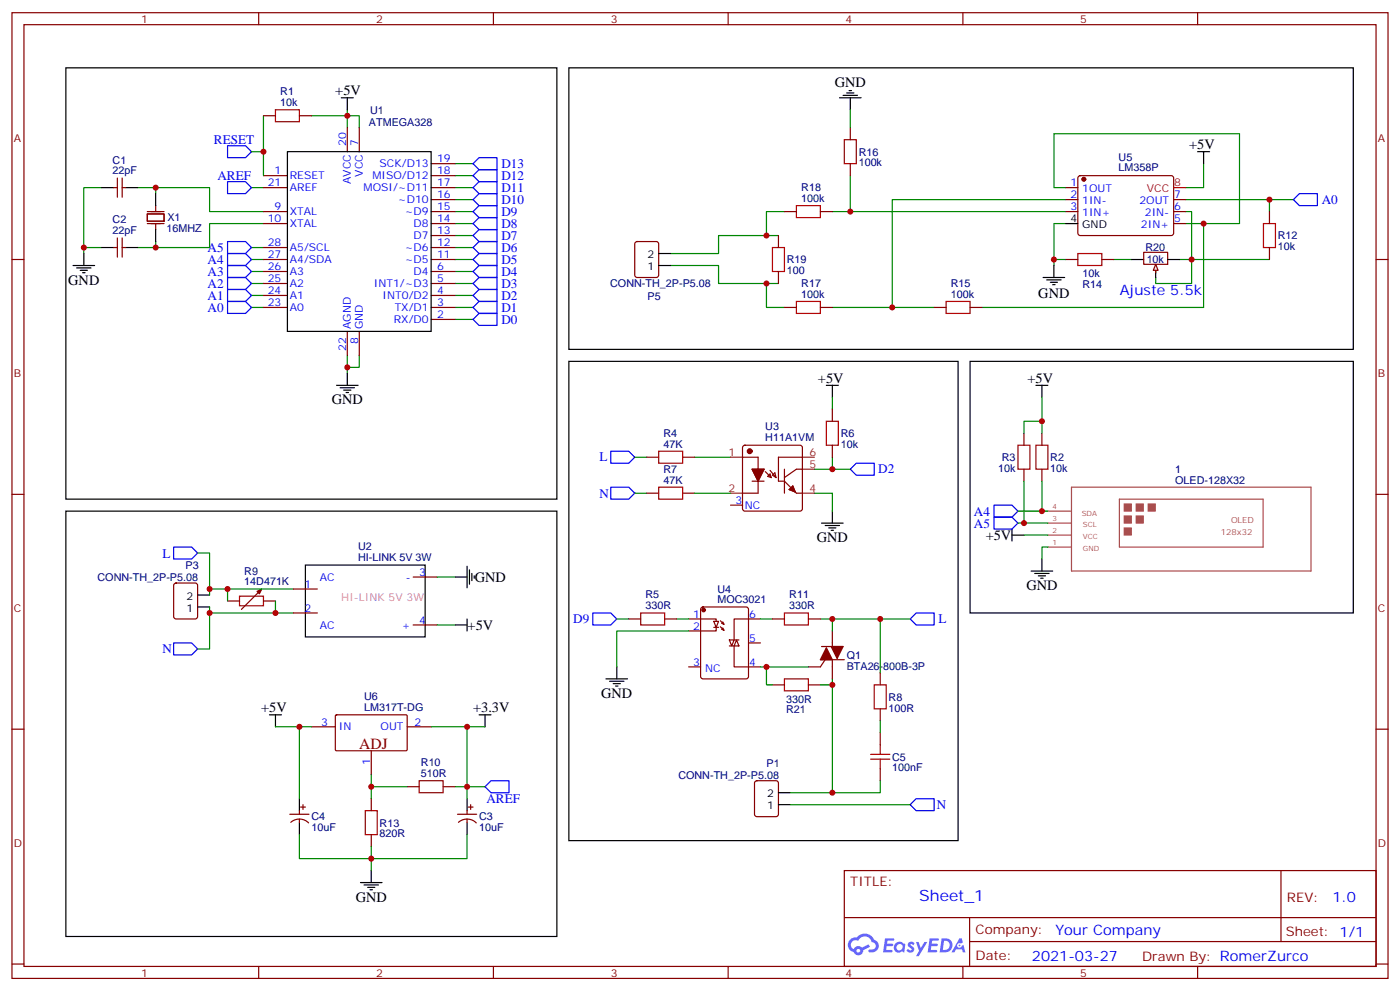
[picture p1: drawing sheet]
<svg xmlns="http://www.w3.org/2000/svg" width="412mm" height="292mm" viewBox="0 0 412 292" stroke-linecap="round" stroke-linejoin="round" font-family="sans-serif">
<g fill="none" stroke="#870000" stroke-width=".35">
<path d="M3.5 3.7h405.4v284.4h-405.4zM7.1 7.3h398.2v277.3h-398.2zM76.2 3.7v3.6M145.3 3.7v3.6M214.5 3.7v3.6M283.6 3.7v3.6M352.8 3.7v3.6M3.5 76.4h3.6M405.3 76.4h3.6M3.5 145.6h3.6M405.3 145.6h3.6M3.5 214.7h3.6"/>
<path d="M405.3 214.7h3.6M248.7 256.3h156.6v28.3h-156.6zM377.3 256.4v20.8M248.7 270.2h156.5M285.6 277.2h119.6M285.6 270.2v14.1M3.5 283.8h3.6M76.2 284.6v3.5M145.3 284.6v3.5M214.5 284.6v3.5M283.6 284.6v3.5M352.8 284.6v3.5"/>
<path d="M405.3 283.8h3.6"/>
</g>
<g fill="#5487ff">
<path d="M267.7 277.5a1.22 1.22 0 0 1 1.7 .3l-.4 .5a.47 .47 0 0 0-.3-.4 .47 .47 0 0 0-.5 .2l.1 .3a1.14 1.14 0 0 1 .8 1.7 1.14 1.14 0 0 1-1.9 0l-.2-.2 .5-.5 .7 .4a.29 .29 0 0 0 .3-.3 .29 .29 0 0 0-.2-.3 1.04 1.04 0 0 1-.6-1.7z"/>
<path d="M260.7 276.3h2.4l.3 .1-.2 .5-1.8 .1-.1 .9h1.5l.3 .3-.3 .4h-1.6l-.2 1.1h1.7l.2 .3-.2 .4h-2.6z"/>
<path d="M273.8 276.3h2.4l.3 .1-.1 .5-1.8 .1-.2 .9h1.6l.3 .3-.4 .4h-1.6l-.1 1.1h1.7l.2 .3-.2 .4h-2.6z"/>
<path d="M282.6 276.3h.7l.3 1.2-.6 .3a.69 .69 0 0 0-1 .3 .69 .69 0 0 0 .4 1 .69 .69 0 0 0 .9-.6l.5-.3 .6 2.2h-.8l-.2-.9h-1.8l-.5 .9h-.8z"/>
<path d="M269.8 277.3h.8l.6 1.9 1.1-1.9h.9l-2.6 4.2h-.8l.9-1.5z"/>
<path d="M277.4 276.3l-.6 4.1h1.3a2.11 2.11 0 0 0 2.5-2.1 2.11 2.11 0 0 0-2.5-2zM278.1 277a1.39 1.39 0 0 1 1.7 1.4 1.39 1.39 0 0 1-1.8 1.3h-.3z"/>
<path d="M263.7 277.9a1.54 1.54 0 0 0-.1 2.1 1.54 1.54 0 0 0 2.2 .2l.6 .2 .3-2.3-.2-.2-.4-.1a1.49 1.49 0 0 0-2.4 .1zM264 278.9a.94 .94 0 0 1 1.8 0 .94 .94 0 0 1-1.8 0z"/>
<path d="M250.4 276.6a2.18 2.18 0 0 0 1.1 3.8 1.44 1.44 0 0 0 1.6 .9 1.44 1.44 0 0 0 1.2-1.5l2-1-.5-.7-1.9 .9a1.47 1.47 0 0 0-2.4 .5 1.39 1.39 0 0 1-.7-2 1.39 1.39 0 0 1 2-.5 2.12 2.12 0 0 1 2.2-1.3 2.12 2.12 0 0 1 1.9 1.7 1.14 1.14 0 0 1 1.1 1.4 1.14 1.14 0 0 1-1.7 .8 .43 .43 0 0 0-.5 .3 .43 .43 0 0 0 .4 .5 1.98 1.98 0 0 0 2.5-1.2 1.98 1.98 0 0 0-1.2-2.5 3.1 3.1 0 0 0-5.3-.7l-.9 .1zM252.3 279.9a.55 .55 0 0 1 1.1 0 .55 .55 0 0 1-1.1 0z"/>
<circle cx="282.6" cy="278.4" r=".26"/>
</g>
<g fill="none" stroke="#00f" stroke-width=".35">
<path d="M67 42.9h5.3l1.8 1.8-1.8 1.7h-5.3zM67 53.5h5.3l1.8 1.7-1.8 1.8h-5.3zM139.3 48.2l1.8-1.8h5.3v3.6h-5.3zM139.3 51.7l1.8-1.7h5.3v3.5h-5.3zM139.3 58.8l1.8-1.8h5.3v3.5h-5.3zM141.1 53.5h5.3v3.5h-5.3l-1.8-1.8zM67 78.2h5.3l1.8 1.7-1.8 1.8h-5.3zM67 74.6h5.3l1.8 1.8-1.8 1.8h-5.3zM67 71.1h5.3l1.8 1.8-1.8 1.7h-5.3zM139.3 62.3l1.8-1.8h5.3v3.6h-5.3zM139.3 65.8l1.8-1.7h5.3v3.5h-5.3zM139.3 69.4l1.8-1.8h5.3v3.5h-5.3z"/>
<path d="M139.3 72.9l1.8-1.8h5.3v3.5h-5.3zM139.3 76.4l1.8-1.8h5.3v3.6h-5.3zM139.3 79.9l1.8-1.7h5.3v3.5h-5.3zM67 88.8h5.3l1.8 1.7-1.8 1.8h-5.3zM67 85.2h5.3l1.8 1.8-1.8 1.8h-5.3zM67 81.7h5.3l1.8 1.8-1.8 1.7h-5.3zM139.3 94.1l1.8-1.8h5.3v3.5h-5.3zM139.3 83.5l1.8-1.8h5.3v3.5h-5.3zM139.3 87l1.8-1.8h5.3v3.6h-5.3zM139.3 90.5l1.8-1.7h5.3v3.5h-5.3zM179.9 132.9h5.3l1.8 1.7-1.8 1.8h-5.3zM252.2 136.4h5.3v3.5h-5.3l-1.7-1.8z"/>
<path d="M179.9 143.4h5.3l1.8 1.8-1.8 1.8h-5.3zM51.2 161.1h5.2l1.8 1.7-1.8 1.8h-5.2zM51.2 189.3h5.2l1.8 1.8-1.8 1.7h-5.2zM174.6 180.5h5.3l1.8 1.7-1.8 1.8h-5.3zM268.1 182.2l1.8-1.7h5.3v3.5h-5.3zM268.1 236.9l1.8-1.7h5.3v3.5h-5.3z"/>
</g>
<g fill="none" stroke="#008700" stroke-width=".35">
<path d="M77.6 34.1v17.6M91.7 34.1h14.1v3.5M102.3 32.3v5.3M30 55.2h-5.3v17.7M40.6 55.2h5.3M45.9 57v-1.8h15.8v7.1h15.9M74.1 55.2h3.5M74.1 44.7h3.5M134.1 55.2h5.2M134.1 58.8h5.2M134.1 51.7h5.2M134.1 48.2h5.2"/>
<path d="M250.5 51.7v10.6h-5.3M314 55.2h-3.6v-15.8h54.7v26.4h-10.6M314 58.8h-51.2v31.7h-17.6M349.2 58.8h31.8M354.5 48.2v7h-5.3M373.9 58.8v3.5M30 72.9h-5.3v1.7M40.6 72.9h5.3M74.1 79.9h3.5M74.1 76.4h3.5M74.1 72.9h3.5M77.6 65.8h-15.9v7.1h-15.8v-1.8"/>
<path d="M134.1 79.9h5.2M134.1 76.4h5.2M134.1 72.9h5.2M134.1 69.4h5.2M134.1 65.8h5.2M134.1 62.3h5.2M197.6 78.2h14.1v5.3h17.6M229.3 69.4h-17.6v5.2h-14.1M231.1 62.3h-5.3v7.1M250.5 62.3h63.5M310.4 76.4h3.6M314 65.8h-3.6v12.4"/>
<path d="M328.1 76.4h5.3M347.5 76.4h3.5v7.1h-10.6v-1.8M349.2 62.3h1.8v14.1h22.9M349.2 65.8h5.3v24.7h-65.2M74.1 90.5h3.5M74.1 87h3.5M74.1 83.5h3.5M134.1 94.1h5.2M134.1 90.5h5.2M134.1 87h5.2M134.1 83.5h5.2M225.8 83.5v7h5.3"/>
<path d="M262.8 90.5h12.4M102.3 104.6v5.3M105.8 104.6v3.6h-3.5M245.2 117v3.5M187 134.6h3.5M204.6 134.6h10.6M245.2 134.6v3.5h-5.3M245.2 138.1h5.3M187 145.2h3.5M239.9 145.2h5.3v5.3M58.2 162.8h3.5v12.4M61.7 178.7v12.4h-3.5"/>
<path d="M61.7 173.4h24.7M67 173.4v3.6M81.1 177v3.5M128.8 169.9h5.3M61.7 180.5h24.7M128.8 184h5.3M181.7 182.2h3.5M199.3 182.2h3.5M202.8 185.8h-21.1v10.6M224 182.2h3.5M224 196.4h14.1M241.7 182.2h26.4"/>
<path d="M245.2 199.9v33.5h-12.4M245.2 182.2v3.6M232.8 236.9h35.3"/>
</g>
<g fill="none" stroke="#000" stroke-width=".35">
<path d="M100.5 28.8h3.6M102.3 28.8v3.5M247.3 28.8h6.3M248.4 28.1h4.2M249.4 27.4h2.1M250.1 26.7h.7M250.5 28.8v3.5M30 55.2h3.5M37 55.2h3.6M45.9 57v3.5M84.7 44.7h42.3v52.9h-42.3zM352.8 44.7h3.5"/>
<path d="M354.5 44.7v3.5M21.5 78.2h6.4M22.6 78.9h4.2M23.6 79.6h2.2M24.7 74.6v3.6M30 72.9h3.5M37 72.9h3.6M45.9 67.6v3.5M194 78.2h3.6M194 74.6h3.6M310.4 78.2v3.5M314 65.8h3.5"/>
<path d="M333.4 76.4h3.5M340.4 78.2v3.5M344 76.4h3.5M24.3 80.3h.7M307.3 81.7h6.3M308.3 82.4h4.3M309.4 83.1h2.1M310.1 83.8h.7M99.1 113.5h6.4M100.2 114.2h4.2M101.2 114.9h2.2M102 115.6h.7"/>
<path d="M102.3 109.9v3.6M243.4 113.5h3.5M245.2 113.5v3.5M242 154h6.4M243.1 154.7h4.2M244.1 155.4h2.1M244.8 156.1h.7M245.2 150.5v3.5M58.2 178.7h3.5M58.2 175.2h3.5M90 166.4h35.2v21.1h-35.2zM134.1 169.9h3.5"/>
<path d="M137.6 166.7v6.4M138.3 167.8v4.2M139 168.8v2.2M139.7 169.5v.8M134.1 184h3.5M137.6 182.2v3.6M178.5 199.9h6.4M181.7 196.4v3.5M179.6 200.6h4.2M180.6 201.3h2.1M181.3 202h.7M229.3 236.9h3.5"/>
<path d="M229.3 233.4h3.5"/>
</g>
<g fill="none" stroke="#870000" stroke-width=".35">
<path d="M102.3 37.6v7.1M105.8 37.6v7.1M250.5 37.6v3.5M33.5 55.2h1.1M34.6 52.4v5.7M36 52.4v5.7M36 55.2h1M77.6 55.2h7.1M77.6 51.7h7.1M127 55.2h7.1M127 51.7h7.1M127 58.8h7.1"/>
<path d="M127 48.2h7.1M250.5 48.2v3.5M314 55.2h3.5M314 58.8h3.5M317.7 51.9l.5-.2 27.1 .1 .4 .6v16.5l-.7 .5-27.1-.1-.4-.6v-16.3zM345.7 58.8h3.5M33.5 72.9h1.1M34.6 70.1v5.6M36 70.1v5.6M36 72.9h1M43.4 63h4.9v2.1h-4.9zM43.4 62.3h4.9"/>
<path d="M43.4 65.8h4.9M45.9 60.5v1.8M45.9 65.8v1.8M77.6 72.9h7.1M77.6 62.3h7.1M77.6 65.8h7.1M77.6 79.9h7.1M77.6 76.4h7.1M127 72.9h7.1M127 62.3h7.1M127 65.8h7.1M127 79.9h7.1"/>
<path d="M127 76.4h7.1M127 69.4h7.1M187.2 71.3l.5-.2h5.6l.7 .5v9.4l-.4 .6-5.9 .1-.7-.5v-9.4zM229.3 69.4v3.5M229.3 79.9v3.6M231.1 62.3h3.5M241.7 62.3h3.5M314 62.3h3.5M314 76.4h3.5M324.6 76.4h3.5M336.9 74.3h7.1v3.5h-7.1zM340.4 78.5v1.8"/>
<path d="M345.7 62.3h3.5M345.7 65.8h3.5M373.9 62.3v3.5M373.9 72.9v3.5M77.6 90.5h7.1M77.6 87h7.1M77.6 83.5h7.1M102.3 97.6v7M105.8 97.6v7M127 94.1h7.1M127 90.5h7.1M127 87h7.1"/>
<path d="M127 83.5h7.1M231.1 90.5h3.5M241.7 90.5h3.5M275.2 90.5h3.5M285.8 90.5h3.5M190.5 134.6h3.5M201.1 134.6h3.5M190.5 145.2h3.5M201.1 145.2h3.5M51.4 171.9l.5-.2h5.6l.7 .4v9.4l-.5 .7h-5.8l-.7-.4v-9.4zM67 177h3.6M76.4 174.1l-5.3 5.3"/>
<path d="M77.6 177h3.5M86.4 173.4h7.1M121.7 169.9h7.1M206.6 178.9l.5-.2h12.7l.6 .4 .1 20.1-.5 .6-12.9 .1-.7-.5v-20zM86.4 180.5h7.1M121.7 184h7.1M202.8 182.2h8.2v.8M202.8 196.4h3.6M210.3 183h1.4l-.7 1.7zM210.3 184.7h1.4M211 184.7v1.1h-8.2M212.2 182.8l1.1 1-.4-.7"/>
<path d="M212.2 184.5l1.1 1.1-.4-.7M212.5 183.5l.8 .3M212.5 185.2l.8 .4M214.8 188.4h1.5l-.8 1.8zM214.8 190.2h1.5M216.3 190.4v6h7.7M216.3 188.4h1.4M217 188.4l.7 1.8h-1.4zM220.5 189.3h3.5M224 182.2h-7.7v6M241.7 194.2h7M242 190.4h6.4"/>
<path d="M243.1 194.2l-1.4 2.2h-3.6M245.2 185.8v4.6M245.2 194.2v5.7M222.5 230.1l.5-.2h5.6l.7 .4v9.4l-.5 .7-5.8 .1-.7-.5-.1-9.4z"/>
</g>
<path d="M248.7 41.1h3.5v7.1h-3.5zM227.5 72.9h3.6v7h-3.6zM234.6 60.5h7.1v3.6h-7.1zM317.5 74.6h7.1v3.6h-7.1zM372.2 65.8h3.5v7.1h-3.5zM234.6 88.8h7.1v3.5h-7.1zM278.7 88.8h7.1v3.5h-7.1zM194 132.9h7.1v3.5h-7.1zM194 143.4h7.1v3.6h-7.1zM70.6 175.5h7v2.9h-7z" fill="none" stroke="#a10000" stroke-width=".35"/>
<g fill="#870000" stroke="#870000" stroke-width=".35">
<path d="M75.7 174.1l1.4-.7-.7 1.4z"/>
<path d="M244.8 190.4h3.6l-1.8 3.5z"/>
<path d="M243.4 190.7l1.8 3.5h-3.5z"/>
<circle cx="207.3" cy="179.6" r=".53"/>
<circle cx="319.3" cy="52.8" r=".53"/>
</g>
<path d="M345.7 55.2h3.5" fill="none" stroke="#f00" stroke-width=".35"/>
<path d="M340.4 77.8l.7 1.8h-1.4z" fill="#f0f0f0" stroke="#870000" stroke-width=".35"/>
<g fill="none" stroke="#870000" stroke-width=".35">
<path d="M77.6 34.1h3.5M88.2 34.1h3.5M218.7 134.6h4.6v10.6h-4.6M219 131.3l.4-.2h16.3l.5 .2 .2 .5v18l-.3 .5-.4 .2h-16.3l-.5-.2-.2-.5v-18zM225.1 138.1h-3.6l1.8 3.6M225.4 138.9l1.8 1.7M226.8 138.5l1.8 2.1M228.2 139.2l.4 1.4-1.1-.7zM231.1 138.1v7.1M236.4 134.6h-7.1v7.1h1.8l3.5 3.5h1.8M236.4 138.1h-1.8l-3.5 2.5M245.2 120.5v3.5"/>
<path d="M245.2 131.1v3.5M301.6 127.6v3.5M301.6 138.1v3.6M306.9 127.6v3.5M306.9 138.1v3.6M215.2 148.7h3.5M221.5 141.7h3.6M226.1 140.3l.7-.7 .4 1zM233.5 143.1l.7 1.8-1.7-.8zM185.2 182.2h3.5M195.8 182.2h3.5M227.5 182.2h3.6"/>
<path d="M238.1 182.2h3.6M259.3 198.1v3.5M91.7 214h7.1M98.8 210.6l.3-.1h20.7l.1 .3v10.1l-.3 .2-20.6-.1-.2-.3zM119.9 214h7.1M227.5 201.6h3.6M238.1 201.6h3.6M259.3 208.7v3.5M259.3 215.8v3.5M85.4 239.7h5.6M88.2 238.7v1M88.5 237.6h1.5"/>
<path d="M89.3 236.9v1.4M109.4 221.1v7M109.4 235.2v3.5M119.9 231.6h3.6M130.5 231.6h3.6M134.8 239.7h5.6M137.6 238.7v1M137.9 237.6h1.4M138.6 236.9v1.4M259.3 226.3v3.6M85.7 242.1a3.8 3.8 0 0 1 5.2 .2M88.2 241.2v1"/>
<path d="M109.4 245.7v3.6M135 242.1a3.8 3.8 0 0 1 5.3 .2M137.6 241.2v1"/>
</g>
<g fill="none" stroke="#000" stroke-width=".35">
<path d="M19.4 20h144.6v127h-144.6zM167.6 20h231v82.9h-231zM167.6 106.4h114.6v141.1h-114.6zM285.8 106.4h112.8v74.1h-112.8zM305.2 113.5h3.5M306.9 113.5v3.5M19.4 150.5h144.6v125.2h-144.6zM298.1 157.6h3.5M298.1 155.8v3.5M303.7 168.1h6.4M304.8 168.8h4.2M305.9 169.5h2.1"/>
<path d="M306.6 170.3h.7M306.9 164.6v3.5M79.4 210.5h3.5M81.1 210.5v3.5M141.1 210.5h3.5M142.9 210.5v3.5M88.2 235.2v3.5M137.6 235.2v3.5M88.2 242.2v3.5M106.2 259.9h6.3M109.4 256.3v3.6M137.6 242.2v3.5"/>
<path d="M107.2 260.6h4.3M108.3 261.3h2.1M109 262h.7"/>
</g>
<g fill="none" stroke="#a10000" stroke-width=".35">
<path d="M81.1 32.3h7.1v3.5h-7.1zM243.4 124h3.5v7.1h-3.5zM299.9 131.1h3.5v7h-3.5zM305.2 131.1h3.5v7h-3.5zM188.7 180.5h7.1v3.5h-7.1zM231.1 180.5h7v3.5h-7zM231.1 199.9h7v3.5h-7zM257.5 201.6h3.6v7.1h-3.6zM259.3 219.3v2.8M107.6 238.7h3.5v7h-3.5zM123.5 229.9h7v3.5h-7zM256.5 223.5h5.6"/>
<path d="M256.5 222.1h5.6M259.3 223.5v2.8"/>
</g>
<g fill="none" stroke="#008700" stroke-width=".35">
<path d="M250.5 32.3v5.3M306.9 117v10.6M306.9 124h-5.3v3.6M204.6 145.2h10.6M299.9 150.5h8.8M299.9 154h8.8M301.6 157.6h7.1M301.6 141.7v12.3M306.9 141.7v8.8M308.7 161.1h-1.8v3.5M225.8 196.4v5.2h1.7M259.3 182.2v15.9"/>
<path d="M81.1 214h10.6M88.2 214v21.2M127 214h15.9M137.6 214v17.6h-3.5M241.7 201.6h3.5M259.3 212.2v3.6M109.4 228.1v3.5h10.5M109.4 231.6v3.6M142.9 231.6h-5.3v3.6M259.3 229.9v3.5h-14.1M88.2 245.7v7.1h49.4v-7.1M109.4 249.3v7"/>
</g>
<path d="M381 58.8l1.8-1.8h5.3v3.5h-5.3zM292.8 148.7h5.3l1.8 1.8-1.8 1.8h-5.3zM292.8 152.3h5.3l1.8 1.7-1.8 1.8h-5.3zM142.9 231.6l1.7-1.7h5.3v3.5h-5.3z" fill="none" stroke="#00f" stroke-width=".35"/>
<g fill="#870000" stroke="#870000" stroke-width=".35">
<path d="M225.1 138.1l-1.8 3.6z"/>
<path d="M221.5 138.1h3.6l-1.8 3.6z"/>
<path d="M232.5 144.1l1-1 .7 1.8z"/>
<circle cx="220.8" cy="132.9" r=".71"/>
</g>
<path d="M215.2 134.6h3.5M236.4 134.6h3.5M236.4 138.1h3.5M215.2 145.2h3.5M236.4 145.2h3.5" fill="none" stroke="#8c2424" stroke-width=".35"/>
<path d="M308.7 157.6h6.9M308.7 150.5h6.9M308.7 154h6.9M315.6 143.4h70.6v24.7h-70.6zM329.7 147h42.4v14.1h-42.4zM308.7 161.1h6.9" fill="none" stroke="#a64a4a" stroke-width=".35"/>
<g fill="#a64a4a" stroke="#a64a4a" stroke-width=".29">
<path d="M331.1 148.4h2.2v2.1h-2.2z"/>
<path d="M334.7 148.4h2.1v2.1h-2.1z"/>
<path d="M331.1 151.9h2.2v2.1h-2.2z"/>
<path d="M338.2 148.4h2.1v2.1h-2.1z"/>
<path d="M331.1 155.4h2.2v2.2h-2.2z"/>
<path d="M334.7 151.9h2.1v2.1h-2.1z"/>
</g>
<g fill="#c00">
<circle cx="24.7" cy="72.9" r=".88"/>
<circle cx="45.9" cy="72.9" r=".88"/>
<circle cx="45.9" cy="55.2" r=".88"/>
<circle cx="102.3" cy="34.1" r=".88"/>
<circle cx="102.3" cy="108.2" r=".88"/>
<circle cx="77.6" cy="44.7" r=".88"/>
<circle cx="245.2" cy="138.1" r=".88"/>
<circle cx="61.7" cy="173.4" r=".88"/>
<circle cx="61.7" cy="180.5" r=".88"/>
<circle cx="67" cy="173.4" r=".88"/>
<circle cx="81.1" cy="180.5" r=".88"/>
<circle cx="245.2" cy="182.2" r=".88"/>
<circle cx="351" cy="76.4" r=".88"/>
<circle cx="373.9" cy="58.8" r=".88"/>
<circle cx="310.4" cy="76.4" r=".88"/>
<circle cx="354.5" cy="65.8" r=".88"/>
<circle cx="262.8" cy="90.5" r=".88"/>
<circle cx="250.5" cy="62.3" r=".88"/>
<circle cx="225.8" cy="83.5" r=".88"/>
<circle cx="225.8" cy="69.4" r=".88"/>
<circle cx="109.4" cy="231.6" r=".88"/>
<circle cx="137.6" cy="214" r=".88"/>
<circle cx="88.2" cy="214" r=".88"/>
<circle cx="137.6" cy="231.6" r=".88"/>
<circle cx="109.4" cy="252.8" r=".88"/>
<circle cx="245.2" cy="201.6" r=".88"/>
<circle cx="225.8" cy="196.4" r=".88"/>
<circle cx="259.3" cy="182.2" r=".88"/>
<circle cx="245.2" cy="233.4" r=".88"/>
<circle cx="306.9" cy="150.5" r=".88"/>
<circle cx="301.6" cy="154" r=".88"/>
<circle cx="306.9" cy="124" r=".88"/>
</g>
<text font-size="4.6" fill="#800" x="105.8" y="220.7">ADJ</text>
<text font-size="4.6" fill="#00f" x="270.8" y="265.4">Sheet_1</text>
<g font-size="4.2">
<text x="98.8" y="28.1">+5V</text>
<text x="245.9" y="25.6">GND</text>
<text x="350.3" y="44">+5V</text>
<text x="20.1" y="83.8">GND</text>
<text x="305.9" y="87.7">GND</text>
<text x="240.9" y="112.7">+5V</text>
<text x="302.7" y="112.7">+5V</text>
<text x="97.7" y="119.1">GND</text>
<text x="240.6" y="159.7">GND</text>
<text x="290.4" y="159">+5V</text>
<text x="139.9" y="171.3">GND</text>
<text x="302.3" y="173.8">GND</text>
<text x="137.8" y="185.4">+5V</text>
<text x="76.9" y="209.8">+5V</text>
<text x="139.3" y="209.8">+3.3V</text>
<text x="177.1" y="205.5">GND</text>
<text x="104.8" y="265.5">GND</text>
</g>
<g font-size="4.2" fill="#00f">
<text x="329.8" y="87">Ajuste 5.5k</text>
<text x="392.5" y="265.6">1.0</text>
<text x="310.9" y="275.2">Your Company</text>
<text x="304" y="283">2021-03-27</text>
</g>
<g font-size="3.9" fill="#00f">
<text x="63" y="42.4">RESET</text>
<text x="64" y="53">AREF</text>
<text x="147.7" y="49.5">D13</text>
<text x="147.7" y="53">D12</text>
<text x="147.7" y="56.6">D11</text>
<text x="147.7" y="60.1">D10</text>
<text x="147.7" y="63.6">D9</text>
<text x="389.3" y="60">A0</text>
<text x="147.7" y="67.1">D8</text>
<text x="147.7" y="70.7">D7</text>
<text x="61.1" y="77.7">A4</text>
<text x="61.1" y="74.2">A5</text>
<text x="147.7" y="74.2">D6</text>
<text x="147.7" y="77.7">D5</text>
<text x="61.1" y="81.2">A3</text>
<text x="147.7" y="81.2">D4</text>
<text x="61.1" y="88.3">A1</text>
<text x="61.1" y="84.8">A2</text>
<text x="147.7" y="84.8">D3</text>
<text x="147.7" y="88.3">D2</text>
<text x="61.1" y="91.8">A0</text>
<text x="147.7" y="95.4">D0</text>
<text x="147.7" y="91.8">D1</text>
<text x="176.6" y="135.9">L</text>
<text x="258.7" y="139.4">D2</text>
<text x="176.6" y="146.6">N</text>
<text x="286.9" y="151.8">A4</text>
<text x="286.9" y="155.3">A5</text>
<text x="47.8" y="164.2">L</text>
<text x="168.9" y="183.5">D9</text>
<text x="276.5" y="183.4">L</text>
<text x="47.9" y="192.3">N</text>
<text x="143.3" y="236.3">AREF</text>
<text x="275.9" y="238.2">N</text>
</g>
<g font-size="3.9" fill="#800">
<text x="250.5" y="260.9">TITLE:</text>
<text x="379.1" y="265.6">REV:</text>
<text x="287.4" y="275.1">Company:</text>
<text x="378.7" y="275.7">Sheet: 1/1</text>
<text x="287.4" y="282.8">Date:</text>
<text x="336.4" y="282.9">Drawn By: RomerZurco</text>
</g>
<g font-size="3.2" fill="#800">
<text x="41.6" y="6.7">1</text>
<text x="110.8" y="6.7">2</text>
<text x="179.9" y="6.7">3</text>
<text x="249.1" y="6.7">4</text>
<text x="318.2" y="6.7">5</text>
<text x="4.1" y="41.8">A</text>
<text x="405.9" y="41.8">A</text>
<text x="4.1" y="111">B</text>
<text x="405.9" y="111">B</text>
<text x="4.1" y="180.1">C</text>
<text x="405.9" y="180.1">C</text>
<text x="4.1" y="249.3">D</text>
<text x="405.9" y="249.3">D</text>
<text x="41.6" y="287.5">1</text>
<text x="110.8" y="287.5">2</text>
<text x="179.9" y="287.5">3</text>
<text x="249.1" y="287.5">4</text>
<text x="318.2" y="287.5">5</text>
</g>
<g font-size="3.2" fill="#000080">
<text x="82.6" y="28">R1</text>
<text x="82.6" y="31.3">10k</text>
<text x="109" y="33.5">U1</text>
<text x="108.7" y="37">ATMEGA328</text>
<text x="252.9" y="45.8">R16</text>
<text x="329.5" y="47.3">U5</text>
<text x="33.2" y="51.4">22pF</text>
<text x="33.2" y="48.2">C1</text>
<text x="252.9" y="49">100k</text>
<text x="329.5" y="50.5">LM358P</text>
<text x="236" y="59.5">100k</text>
<text x="236" y="56.3">R18</text>
<text x="33.2" y="65.8">C2</text>
<text x="49.3" y="65.2">X1</text>
<text x="33.2" y="69">22pF</text>
<text x="49" y="68.4">16MHZ</text>
<text x="376.4" y="70.5">R12</text>
<text x="231.8" y="77.6">R19</text>
<text x="337.4" y="73.8">R20</text>
<text x="337.8" y="77.5">10k</text>
<text x="376.4" y="73.7">10k</text>
<text x="231.8" y="80.7">100</text>
<text x="318.9" y="81.7">10k</text>
<text x="179.8" y="84.6">CONN-TH_2P-P5.08</text>
<text x="190.7" y="88.4">P5</text>
<text x="236" y="87.7">100k</text>
<text x="236" y="84.5">R17</text>
<text x="280.1" y="87.7">100k</text>
<text x="280.1" y="84.5">R15</text>
<text x="318.9" y="84.9">R14</text>
<text x="195.4" y="131.8">47K</text>
<text x="195.4" y="128.6">R4</text>
<text x="225.4" y="129.9">H11A1VM</text>
<text x="225.4" y="126.7">U3</text>
<text x="247.6" y="131.9">10k</text>
<text x="247.6" y="128.7">R6</text>
<text x="295.1" y="135.8">R3</text>
<text x="309.4" y="135.8">R2</text>
<text x="195.4" y="142.4">47K</text>
<text x="195.4" y="139.2">R7</text>
<text x="294" y="138.9">10k</text>
<text x="309.4" y="138.9">10k</text>
<text x="346.2" y="142.4">OLED-128X32</text>
<text x="346.2" y="139.1">1</text>
<text x="105.5" y="161.9">U2</text>
<text x="54.7" y="167.5">P3</text>
<text x="105.5" y="165.1">HI-LINK 5V 3W</text>
<text x="28.7" y="171">CONN-TH_2P-P5.08</text>
<text x="71.9" y="172.4">14D471K</text>
<text x="72" y="169.4">R9</text>
<text x="190.2" y="179.4">330R</text>
<text x="190.2" y="176.2">R5</text>
<text x="211.3" y="177.7">MOC3021</text>
<text x="211.3" y="174.5">U4</text>
<text x="232.5" y="179.4">330R</text>
<text x="232.5" y="176.2">R11</text>
<text x="249.4" y="197.2">BTA26-800B-3P</text>
<text x="249.4" y="194">Q1</text>
<text x="107.3" y="209.3">LM317T-DG</text>
<text x="107.3" y="206.1">U6</text>
<text x="231.6" y="206.9">330R</text>
<text x="261.8" y="209.5">100R</text>
<text x="261.8" y="206.3">R8</text>
<text x="231.6" y="210.1">R21</text>
<text x="124" y="225.6">R10</text>
<text x="225.8" y="225.7">P1</text>
<text x="262.8" y="227.1">100nF</text>
<text x="262.8" y="223.9">C5</text>
<text x="124" y="228.8">510R</text>
<text x="199.8" y="229.2">CONN-TH_2P-P5.08</text>
<text x="91.7" y="244.8">10uF</text>
<text x="91.7" y="241.6">C4</text>
<text x="111.8" y="243.4">R13</text>
<text x="141.1" y="244.8">10uF</text>
<text x="141.1" y="241.6">C3</text>
<text x="111.8" y="246.5">820R</text>
</g>
<g font-size="3.2" fill="#00f">
<text x="102" y="42.9" transform="rotate(-90 102 42.9)">20</text>
<text x="105.5" y="42.9" transform="rotate(-90 105.5 42.9)">7</text>
<text x="128.8" y="47.8">19</text>
<text x="80.9" y="51.4">1</text>
<text x="85.4" y="52.8">RESET</text>
<text x="106.9" y="52" transform="rotate(-90 106.9 52)">VCC</text>
<text x="109.7" y="52.8">MISO/D12</text>
<text x="111.8" y="49.2">SCK/D13</text>
<text x="128.8" y="51.4">18</text>
<text x="78.9" y="54.9">21</text>
<text x="85.4" y="56.3">AREF</text>
<text x="103.4" y="54.1" transform="rotate(-90 103.4 54.1)">AVCC</text>
<text x="107.1" y="56.3">MOSI/~D11</text>
<text x="117.2" y="59.8">~D10</text>
<text x="128.8" y="58.4">16</text>
<text x="128.8" y="54.9">17</text>
<text x="315.3" y="54.9">1</text>
<text x="315.3" y="58.4">2</text>
<text x="318.8" y="56.7">1OUT</text>
<text x="345.9" y="58.4">7</text>
<text x="78.9" y="65.5">10</text>
<text x="80.9" y="61.9">9</text>
<text x="85.4" y="63.4">XTAL</text>
<text x="119.2" y="63.4">~D9</text>
<text x="128.8" y="65.5">14</text>
<text x="128.8" y="61.9">15</text>
<text x="315.3" y="61.9">3</text>
<text x="318.8" y="60.2">1IN-</text>
<text x="318.8" y="63.7">1IN+</text>
<text x="335.6" y="60.2">2OUT</text>
<text x="337.3" y="63.7">2IN-</text>
<text x="345.9" y="65.5">5</text>
<text x="345.9" y="61.9">6</text>
<text x="85.4" y="66.9">XTAL</text>
<text x="121.8" y="70.4">D7</text>
<text x="121.8" y="66.9">D8</text>
<text x="128.8" y="69">13</text>
<text x="336.1" y="67.2">2IN+</text>
<text x="78.9" y="76.1">27</text>
<text x="78.9" y="72.5">28</text>
<text x="85.4" y="77.5">A4/SDA</text>
<text x="85.4" y="73.9">A5/SCL</text>
<text x="119.2" y="77.5">~D5</text>
<text x="119.2" y="73.9">~D6</text>
<text x="128.8" y="76.1">11</text>
<text x="128.8" y="72.5">12</text>
<text x="78.9" y="83.1">25</text>
<text x="78.9" y="79.6">26</text>
<text x="85.4" y="81">A3</text>
<text x="121.8" y="81">D4</text>
<text x="128.8" y="83.1">5</text>
<text x="128.8" y="79.6">6</text>
<text x="78.9" y="86.6">24</text>
<text x="85.4" y="88.1">A1</text>
<text x="85.4" y="84.5">A2</text>
<text x="110.1" y="84.5">INT1/~D3</text>
<text x="112.7" y="88.1">INT0/D2</text>
<text x="128.8" y="86.6">4</text>
<text x="78.9" y="90.2">23</text>
<text x="85.4" y="91.6">A0</text>
<text x="116" y="95.1">RX/D0</text>
<text x="116.3" y="91.6">TX/D1</text>
<text x="128.8" y="93.7">2</text>
<text x="128.8" y="90.2">3</text>
<text x="103.4" y="96.9" transform="rotate(-90 103.4 96.9)">AGND</text>
<text x="105.5" y="101.4" transform="rotate(-90 105.5 101.4)">8</text>
<text x="106.9" y="96.9" transform="rotate(-90 106.9 96.9)">GND</text>
<text x="102" y="103.4" transform="rotate(-90 102 103.4)">22</text>
<text x="216.7" y="148.4">3</text>
<text x="219.4" y="149.8">NC</text>
<text x="89.7" y="173.1">1</text>
<text x="94.2" y="171">AC</text>
<text x="119.6" y="171">-</text>
<text x="123.5" y="169.5">3</text>
<text x="89.7" y="180.1">2</text>
<text x="94.2" y="185.1">AC</text>
<text x="118.4" y="185.1">+</text>
<text x="123.5" y="183.7">4</text>
<text x="204.2" y="181.9">1</text>
<text x="204.2" y="185.4">2</text>
<text x="220.7" y="181.9">6</text>
<text x="220.7" y="188.9">5</text>
<text x="204.2" y="196">3</text>
<text x="207.7" y="197.8">NC</text>
<text x="220.7" y="196">4</text>
<text x="94.6" y="213.6">3</text>
<text x="99.8" y="215.1">IN</text>
<text x="112.1" y="215.1">OUT</text>
<text x="122.1" y="213.6">2</text>
<text x="109" y="225.2" transform="rotate(-90 109 225.2)">1</text>
</g>
<g font-size="3.2" fill="#f00">
<text x="337.8" y="56.7">VCC</text>
<text x="345.9" y="54.9">8</text>
</g>
<g font-size="3.2">
<text x="315.3" y="65.5">4</text>
<text x="318.8" y="67.2">GND</text>
<text x="190.7" y="76.1">2</text>
<text x="190.7" y="79.6">1</text>
<text x="54.9" y="176.6">2</text>
<text x="54.9" y="180.1">1</text>
<text x="226" y="238.3">1</text>
<text x="226" y="234.8">2</text>
</g>
<g font-size="3.2" fill="#8d2323">
<text x="214.6" y="134.3">1</text>
<text x="238.5" y="134.3">6</text>
<text x="238.5" y="137.8">5</text>
<text x="214.6" y="144.9">2</text>
<text x="238.5" y="144.9">4</text>
</g>
<text font-size="3.2" fill="#f0f" x="100.5" y="177">HI-LINK 5V 3W</text>
<g font-size="2.5" fill="#a54b4b">
<text x="362.6" y="154">OLED</text>
<text x="359.7" y="157.6">128x32</text>
</g>
<g font-size="2.1" fill="#a54b4b">
<text x="310" y="149.8">4</text>
<text x="310" y="153.3">3</text>
<text x="318.6" y="151.9">SDA</text>
<text x="319" y="155.1">SCL</text>
<text x="310" y="160.4">1</text>
<text x="310" y="156.9">2</text>
<text x="319" y="158.6">VCC</text>
<text x="319" y="162.1">GND</text>
</g>
</svg>
